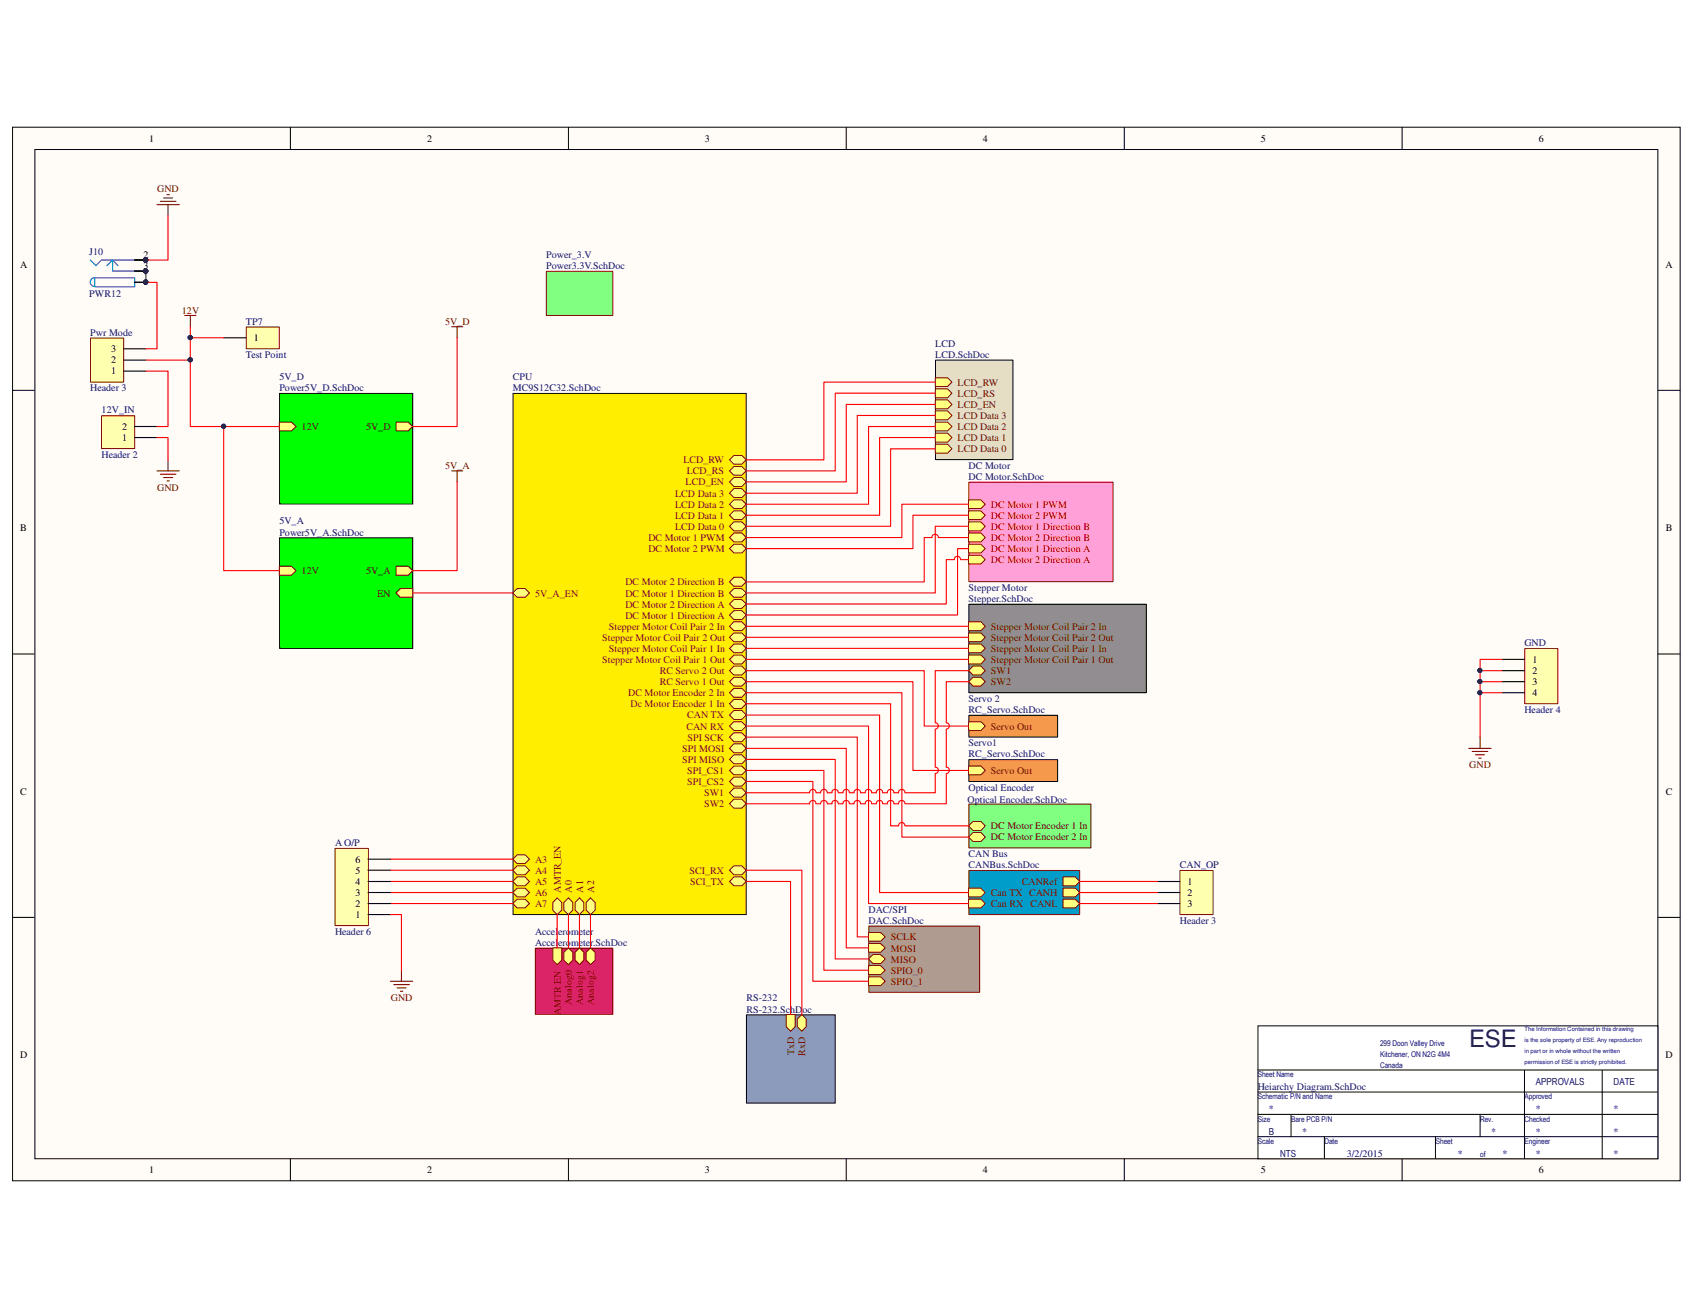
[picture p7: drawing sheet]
<svg xmlns="http://www.w3.org/2000/svg" width="279mm" height="216mm" viewBox="0 0 279 216" stroke-linecap="round" stroke-linejoin="round" font-family="sans-serif">
<path d="M2.1 21h275.2v173.9h-275.2z" fill="#fffcf8"/>
<path d="M2.1 21h275.2v173.9h-275.2z" fill="none" stroke="#000" stroke-width=".17"/>
<path d="M5.8 24.7h267.8v166.6h-267.8z" fill="#fffcf8"/>
<g fill="none" stroke="#000" stroke-width=".17">
<path d="M5.8 24.7h267.8v166.6h-267.8zM47.9 21v3.6M93.8 21v3.6M139.7 21v3.6M185.5 21v3.6M231.4 21v3.6M2.1 64.4h3.6M273.6 64.4h3.7M2.1 107.9h3.6M273.6 107.9h3.7M2.1 151.4h3.6M273.6 151.4h3.7"/>
<path d="M47.9 191.3v3.6M93.8 191.3v3.6M139.7 191.3v3.6M185.5 191.3v3.6M231.4 191.3v3.6"/>
</g>
<path d="M207.6 169.4h66v21.9h-66z" fill="#fff"/>
<path d="M207.6 176.6h66M207.6 169.3h66v22h-66zM251.6 176.6v14.7M264.4 176.6v14.7M207.6 180.3h66M207.6 183.9h66M207.6 187.6h66M213.1 183.9v3.7M218.6 187.6v3.7M236.9 187.6v3.7M244.3 183.9v3.7" fill="none" stroke="#000" stroke-width=".17"/>
<path d="M46.2 88.8h21.9v18.2h-21.9z" fill="#0f0"/>
<path d="M46.1 88.8h22v18.2h-22z" fill="none" stroke="#000" stroke-width=".17"/>
<path d="M65.4 93.5h2l.7 .7-.7 .8h-2z" fill-rule="evenodd" fill="#ffff80"/>
<path d="M65.4 93.5h2l.7 .7-.7 .8h-2z" fill="none" stroke="#800000" stroke-width=".17"/>
<path d="M46.1 93.5h2l.8 .7-.8 .8h-2z" fill-rule="evenodd" fill="#ffff80"/>
<path d="M46.1 93.5h2l.8 .7-.8 .8h-2z" fill="none" stroke="#800000" stroke-width=".17"/>
<path d="M65.4 97.9l.7-.7h2v1.4h-2z" fill-rule="evenodd" fill="#ffff80"/>
<path d="M65.4 97.9l.7-.7h2v1.4h-2z" fill="none" stroke="#800000" stroke-width=".17"/>
<path d="M46.2 65h21.9v18.2h-21.9z" fill="#0f0"/>
<path d="M46.1 64.9h22v18.3h-22z" fill="none" stroke="#000" stroke-width=".17"/>
<path d="M46.1 69.7h2l.8 .7-.8 .7h-2z" fill-rule="evenodd" fill="#ffff80"/>
<path d="M46.1 69.7h2l.8 .7-.8 .7h-2z" fill="none" stroke="#800000" stroke-width=".17"/>
<path d="M65.4 69.7h2l.7 .7-.7 .7h-2z" fill-rule="evenodd" fill="#ffff80"/>
<path d="M65.4 69.7h2l.7 .7-.7 .7h-2z" fill="none" stroke="#800000" stroke-width=".17"/>
<path d="M84.7 65h38.4v86h-38.4z" fill="#fe0"/>
<path d="M84.7 64.9h38.4v86.1h-38.4z" fill="none" stroke="#000" stroke-width=".17"/>
<path d="M121.1 144.7h1.3l.7 .8-.7 .7h-1.3l-.7-.7z" fill-rule="evenodd" fill="#ffff80"/>
<path d="M121.1 144.7h1.3l.7 .8-.7 .7h-1.3l-.7-.7z" fill="none" stroke="#800000" stroke-width=".17"/>
<path d="M121.1 142.9h1.3l.7 .7-.7 .8h-1.3l-.7-.8z" fill-rule="evenodd" fill="#ffff80"/>
<path d="M121.1 142.9h1.3l.7 .7-.7 .8h-1.3l-.7-.8z" fill="none" stroke="#800000" stroke-width=".17"/>
<path d="M120.4 75.9l.7-.7h1.3l.7 .7-.7 .7h-1.3z" fill-rule="evenodd" fill="#ffff80"/>
<path d="M120.4 75.9l.7-.7h1.3l.7 .7-.7 .7h-1.3z" fill="none" stroke="#800000" stroke-width=".17"/>
<path d="M120.4 77.7l.7-.7h1.3l.7 .7-.7 .7h-1.3z" fill-rule="evenodd" fill="#ffff80"/>
<path d="M120.4 77.7l.7-.7h1.3l.7 .7-.7 .7h-1.3z" fill="none" stroke="#800000" stroke-width=".17"/>
<path d="M120.4 79.5l.7-.7h1.3l.7 .7-.7 .8h-1.3z" fill-rule="evenodd" fill="#ffff80"/>
<path d="M120.4 79.5l.7-.7h1.3l.7 .7-.7 .8h-1.3z" fill="none" stroke="#800000" stroke-width=".17"/>
<path d="M121.1 80.6h1.3l.7 .8-.7 .7h-1.3l-.7-.7z" fill-rule="evenodd" fill="#ffff80"/>
<path d="M121.1 80.6h1.3l.7 .8-.7 .7h-1.3l-.7-.7z" fill="none" stroke="#800000" stroke-width=".17"/>
<path d="M120.4 83.2l.7-.7h1.3l.7 .7-.7 .7h-1.3z" fill-rule="evenodd" fill="#ffff80"/>
<path d="M120.4 83.2l.7-.7h1.3l.7 .7-.7 .7h-1.3z" fill="none" stroke="#800000" stroke-width=".17"/>
<path d="M120.4 85l.7-.7h1.3l.7 .7-.7 .8h-1.3z" fill-rule="evenodd" fill="#ffff80"/>
<path d="M120.4 85l.7-.7h1.3l.7 .7-.7 .8h-1.3z" fill="none" stroke="#800000" stroke-width=".17"/>
<path d="M120.4 86.9l.7-.8h1.3l.7 .8-.7 .7h-1.3z" fill-rule="evenodd" fill="#ffff80"/>
<path d="M120.4 86.9l.7-.8h1.3l.7 .8-.7 .7h-1.3z" fill="none" stroke="#800000" stroke-width=".17"/>
<path d="M121.1 95.3h1.3l.7 .8-.7 .7h-1.3l-.7-.7z" fill-rule="evenodd" fill="#ffff80"/>
<path d="M121.1 95.3h1.3l.7 .8-.7 .7h-1.3l-.7-.7z" fill="none" stroke="#800000" stroke-width=".17"/>
<path d="M120.4 99.7l.7-.7h1.3l.7 .7-.7 .7h-1.3z" fill-rule="evenodd" fill="#ffff80"/>
<path d="M120.4 99.7l.7-.7h1.3l.7 .7-.7 .7h-1.3z" fill="none" stroke="#800000" stroke-width=".17"/>
<path d="M120.4 97.9l.7-.7h1.3l.7 .7-.7 .7h-1.3z" fill-rule="evenodd" fill="#ffff80"/>
<path d="M120.4 97.9l.7-.7h1.3l.7 .7-.7 .7h-1.3z" fill="none" stroke="#800000" stroke-width=".17"/>
<path d="M121.1 102.6h1.3l.7 .8-.7 .7h-1.3l-.7-.7z" fill-rule="evenodd" fill="#ffff80"/>
<path d="M121.1 102.6h1.3l.7 .8-.7 .7h-1.3l-.7-.7z" fill="none" stroke="#800000" stroke-width=".17"/>
<path d="M120.4 105.2l.7-.7h1.3l.7 .7-.7 .7h-1.3z" fill-rule="evenodd" fill="#ffff80"/>
<path d="M120.4 105.2l.7-.7h1.3l.7 .7-.7 .7h-1.3z" fill="none" stroke="#800000" stroke-width=".17"/>
<path d="M120.4 107l.7-.7h1.3l.7 .7-.7 .7h-1.3z" fill-rule="evenodd" fill="#ffff80"/>
<path d="M120.4 107l.7-.7h1.3l.7 .7-.7 .7h-1.3z" fill="none" stroke="#800000" stroke-width=".17"/>
<path d="M120.4 108.8l.7-.7h1.3l.7 .7-.7 .8h-1.3z" fill-rule="evenodd" fill="#ffff80"/>
<path d="M120.4 108.8l.7-.7h1.3l.7 .7-.7 .8h-1.3z" fill="none" stroke="#800000" stroke-width=".17"/>
<path d="M121.1 109.9h1.3l.7 .8-.7 .7h-1.3l-.7-.7z" fill-rule="evenodd" fill="#ffff80"/>
<path d="M121.1 109.9h1.3l.7 .8-.7 .7h-1.3l-.7-.7z" fill="none" stroke="#800000" stroke-width=".17"/>
<path d="M120.4 112.5l.7-.7h1.3l.7 .7-.7 .7h-1.3z" fill-rule="evenodd" fill="#ffff80"/>
<path d="M120.4 112.5l.7-.7h1.3l.7 .7-.7 .7h-1.3z" fill="none" stroke="#800000" stroke-width=".17"/>
<path d="M120.4 114.3l.7-.7h1.3l.7 .7-.7 .8h-1.3z" fill-rule="evenodd" fill="#ffff80"/>
<path d="M120.4 114.3l.7-.7h1.3l.7 .7-.7 .8h-1.3z" fill="none" stroke="#800000" stroke-width=".17"/>
<path d="M120.4 116.2l.7-.8h1.3l.7 .8-.7 .7h-1.3z" fill-rule="evenodd" fill="#ffff80"/>
<path d="M120.4 116.2l.7-.8h1.3l.7 .8-.7 .7h-1.3z" fill="none" stroke="#800000" stroke-width=".17"/>
<path d="M84.6 97.9l.7-.7h1.4l.7 .7-.7 .7h-1.4z" fill-rule="evenodd" fill="#ffff80"/>
<path d="M84.6 97.9l.7-.7h1.4l.7 .7-.7 .7h-1.4z" fill="none" stroke="#800000" stroke-width=".17"/>
<path d="M91.9 148.2l.8 .8v1.2l-.8 .8-.7-.8v-1.2z" fill-rule="evenodd" fill="#ffff80"/>
<path d="M91.9 148.2l.8 .8v1.2l-.8 .8-.7-.8v-1.2z" fill="none" stroke="#800000" stroke-width=".17"/>
<path d="M120.4 121.7l.7-.8h1.3l.7 .8-.7 .7h-1.3z" fill-rule="evenodd" fill="#ffff80"/>
<path d="M120.4 121.7l.7-.8h1.3l.7 .8-.7 .7h-1.3z" fill="none" stroke="#800000" stroke-width=".17"/>
<path d="M121.1 122.8h1.3l.7 .7-.7 .7h-1.3l-.7-.7z" fill-rule="evenodd" fill="#ffff80"/>
<path d="M121.1 122.8h1.3l.7 .7-.7 .7h-1.3l-.7-.7z" fill="none" stroke="#800000" stroke-width=".17"/>
<path d="M121.1 124.6h1.3l.7 .7-.7 .8h-1.3l-.7-.8z" fill-rule="evenodd" fill="#ffff80"/>
<path d="M121.1 124.6h1.3l.7 .7-.7 .8h-1.3l-.7-.8z" fill="none" stroke="#800000" stroke-width=".17"/>
<path d="M121.1 117.3h1.3l.7 .7-.7 .7h-1.3l-.7-.7z" fill-rule="evenodd" fill="#ffff80"/>
<path d="M121.1 117.3h1.3l.7 .7-.7 .7h-1.3l-.7-.7z" fill="none" stroke="#800000" stroke-width=".17"/>
<path d="M120.4 119.8l.7-.7h1.3l.7 .7-.7 .8h-1.3z" fill-rule="evenodd" fill="#ffff80"/>
<path d="M120.4 119.8l.7-.7h1.3l.7 .7-.7 .8h-1.3z" fill="none" stroke="#800000" stroke-width=".17"/>
<path d="M120.4 129l.7-.7h1.3l.7 .7-.7 .8h-1.3z" fill-rule="evenodd" fill="#ffff80"/>
<path d="M120.4 129l.7-.7h1.3l.7 .7-.7 .8h-1.3z" fill="none" stroke="#800000" stroke-width=".17"/>
<path d="M120.4 127.2l.7-.8h1.3l.7 .8-.7 .7h-1.3z" fill-rule="evenodd" fill="#ffff80"/>
<path d="M120.4 127.2l.7-.8h1.3l.7 .8-.7 .7h-1.3z" fill="none" stroke="#800000" stroke-width=".17"/>
<path d="M120.4 90.6l.7-.8h1.3l.7 .8-.7 .7h-1.3z" fill-rule="evenodd" fill="#ffff80"/>
<path d="M120.4 90.6l.7-.8h1.3l.7 .8-.7 .7h-1.3z" fill="none" stroke="#800000" stroke-width=".17"/>
<path d="M121.1 88h1.3l.7 .7-.7 .8h-1.3l-.7-.8z" fill-rule="evenodd" fill="#ffff80"/>
<path d="M121.1 88h1.3l.7 .7-.7 .8h-1.3l-.7-.8z" fill="none" stroke="#800000" stroke-width=".17"/>
<path d="M120.4 101.5l.7-.7h1.3l.7 .7-.7 .8h-1.3z" fill-rule="evenodd" fill="#ffff80"/>
<path d="M120.4 101.5l.7-.7h1.3l.7 .7-.7 .8h-1.3z" fill="none" stroke="#800000" stroke-width=".17"/>
<path d="M93 149l.8-.8 .7 .8v1.2l-.7 .8-.8-.8z" fill-rule="evenodd" fill="#ffff80"/>
<path d="M93 149l.8-.8 .7 .8v1.2l-.7 .8-.8-.8z" fill="none" stroke="#800000" stroke-width=".17"/>
<path d="M95.6 148.2l.8 .8v1.2l-.8 .8-.7-.8v-1.2z" fill-rule="evenodd" fill="#ffff80"/>
<path d="M95.6 148.2l.8 .8v1.2l-.8 .8-.7-.8v-1.2z" fill="none" stroke="#800000" stroke-width=".17"/>
<path d="M97.5 148.2l.7 .8v1.2l-.7 .8-.8-.8v-1.2z" fill-rule="evenodd" fill="#ffff80"/>
<path d="M97.5 148.2l.7 .8v1.2l-.7 .8-.8-.8v-1.2z" fill="none" stroke="#800000" stroke-width=".17"/>
<path d="M84.6 141.8l.7-.7h1.4l.7 .7-.7 .7h-1.4z" fill-rule="evenodd" fill="#ffff80"/>
<path d="M84.6 141.8l.7-.7h1.4l.7 .7-.7 .7h-1.4z" fill="none" stroke="#800000" stroke-width=".17"/>
<path d="M84.6 143.6l.7-.7h1.4l.7 .7-.7 .8h-1.4z" fill-rule="evenodd" fill="#ffff80"/>
<path d="M84.6 143.6l.7-.7h1.4l.7 .7-.7 .8h-1.4z" fill="none" stroke="#800000" stroke-width=".17"/>
<path d="M85.3 144.7h1.4l.7 .8-.7 .7h-1.4l-.7-.7z" fill-rule="evenodd" fill="#ffff80"/>
<path d="M85.3 144.7h1.4l.7 .8-.7 .7h-1.4l-.7-.7z" fill="none" stroke="#800000" stroke-width=".17"/>
<path d="M85.3 146.6h1.4l.7 .7-.7 .7h-1.4l-.7-.7z" fill-rule="evenodd" fill="#ffff80"/>
<path d="M85.3 146.6h1.4l.7 .7-.7 .7h-1.4l-.7-.7z" fill="none" stroke="#800000" stroke-width=".17"/>
<path d="M84.6 149.1l.7-.7h1.4l.7 .7-.7 .8h-1.4z" fill-rule="evenodd" fill="#ffff80"/>
<path d="M84.6 149.1l.7-.7h1.4l.7 .7-.7 .8h-1.4z" fill="none" stroke="#800000" stroke-width=".17"/>
<path d="M121.1 130.1h1.3l.7 .8-.7 .7h-1.3l-.7-.7z" fill-rule="evenodd" fill="#ffff80"/>
<path d="M121.1 130.1h1.3l.7 .8-.7 .7h-1.3l-.7-.7z" fill="none" stroke="#800000" stroke-width=".17"/>
<path d="M121.1 131.9h1.3l.7 .8-.7 .7h-1.3l-.7-.7z" fill-rule="evenodd" fill="#ffff80"/>
<path d="M121.1 131.9h1.3l.7 .8-.7 .7h-1.3l-.7-.7z" fill="none" stroke="#800000" stroke-width=".17"/>
<path d="M123.2 167.6h14.6v14.5h-14.6z" fill="#8c9bbc"/>
<path d="M123.2 167.5h14.6v14.6h-14.6z" fill="none" stroke="#000" stroke-width=".17"/>
<path d="M131.6 168.2l.7-.7 .8 .7v1.3l-.8 .7-.7-.7z" fill-rule="evenodd" fill="#ffff80"/>
<path d="M131.6 168.2l.7-.7 .8 .7v1.3l-.8 .7-.7-.7z" fill="none" stroke="#800000" stroke-width=".17"/>
<path d="M129.8 167.5h1.4v2l-.7 .7-.7-.7z" fill-rule="evenodd" fill="#ffff80"/>
<path d="M129.8 167.5h1.4v2l-.7 .7-.7-.7z" fill="none" stroke="#800000" stroke-width=".17"/>
<path d="M74.5 53.9h1.9M75.4 53.9v1.9" fill="none" stroke="#800000" stroke-width=".18"/>
<path d="M16.8 68.7h5.4v5.3h-5.4z" fill="#ffffb0"/>
<path d="M16.8 68.6h5.4v5.4h-5.4z" fill="none" stroke="#800000" stroke-width=".17"/>
<path d="M22.2 72.2h3.7M22.2 70.4h3.7" fill="none" stroke="#000" stroke-width=".18"/>
<path d="M30.5 52.1h1.8M31.4 52.1v1.8M25.9 77.7h3.7M26.5 78.3h2.5M27 78.8h1.5M27.6 79.4h.3M27.7 75.9v1.8M74.5 77.7h1.9M75.4 77.7v1.8" fill="none" stroke="#800000" stroke-width=".18"/>
<path d="M159.9 99.8h29.3v14.5h-29.3z" fill="#918d90"/>
<path d="M159.9 99.7h29.3v14.6h-29.3z" fill="none" stroke="#000" stroke-width=".17"/>
<path d="M159.9 106.3h2l.7 .7-.7 .7h-2z" fill-rule="evenodd" fill="#ffff80"/>
<path d="M159.9 106.3h2l.7 .7-.7 .7h-2z" fill="none" stroke="#800000" stroke-width=".17"/>
<path d="M159.9 102.6h2l.7 .8-.7 .7h-2z" fill-rule="evenodd" fill="#ffff80"/>
<path d="M159.9 102.6h2l.7 .8-.7 .7h-2z" fill="none" stroke="#800000" stroke-width=".17"/>
<path d="M159.9 108.1h2l.7 .7-.7 .8h-2z" fill-rule="evenodd" fill="#ffff80"/>
<path d="M159.9 108.1h2l.7 .7-.7 .8h-2z" fill="none" stroke="#800000" stroke-width=".17"/>
<path d="M159.9 104.5h2l.7 .7-.7 .7h-2z" fill-rule="evenodd" fill="#ffff80"/>
<path d="M159.9 104.5h2l.7 .7-.7 .7h-2z" fill="none" stroke="#800000" stroke-width=".17"/>
<path d="M160.6 109.9h1.3l.7 .8-.7 .7h-1.3l-.7-.7z" fill-rule="evenodd" fill="#ffff80"/>
<path d="M160.6 109.9h1.3l.7 .8-.7 .7h-1.3l-.7-.7z" fill="none" stroke="#800000" stroke-width=".17"/>
<path d="M159.9 112.5l.7-.7h1.3l.7 .7-.7 .7h-1.3z" fill-rule="evenodd" fill="#ffff80"/>
<path d="M159.9 112.5l.7-.7h1.3l.7 .7-.7 .7h-1.3z" fill="none" stroke="#800000" stroke-width=".17"/>
<path d="M159.9 79.6h23.8v16.4h-23.8z" fill="#ffa1d8"/>
<path d="M159.9 79.6h23.8v16.4h-23.8z" fill="none" stroke="#800000" stroke-width=".17"/>
<path d="M159.9 82.5h2l.7 .7-.7 .7h-2z" fill-rule="evenodd" fill="#ffff80"/>
<path d="M159.9 82.5h2l.7 .7-.7 .7h-2z" fill="none" stroke="#800000" stroke-width=".17"/>
<path d="M159.9 84.3h2l.7 .7-.7 .8h-2z" fill-rule="evenodd" fill="#ffff80"/>
<path d="M159.9 84.3h2l.7 .7-.7 .8h-2z" fill="none" stroke="#800000" stroke-width=".17"/>
<path d="M159.9 86.1h2l.7 .8-.7 .7h-2z" fill-rule="evenodd" fill="#ffff80"/>
<path d="M159.9 86.1h2l.7 .8-.7 .7h-2z" fill="none" stroke="#800000" stroke-width=".17"/>
<path d="M159.9 88h2l.7 .7-.7 .8h-2z" fill-rule="evenodd" fill="#ffff80"/>
<path d="M159.9 88h2l.7 .7-.7 .8h-2z" fill="none" stroke="#800000" stroke-width=".17"/>
<path d="M159.9 89.8h2l.7 .8-.7 .7h-2z" fill-rule="evenodd" fill="#ffff80"/>
<path d="M159.9 89.8h2l.7 .8-.7 .7h-2z" fill="none" stroke="#800000" stroke-width=".17"/>
<path d="M159.9 91.7h2l.7 .7-.7 .7h-2z" fill-rule="evenodd" fill="#ffff80"/>
<path d="M159.9 91.7h2l.7 .7-.7 .7h-2z" fill="none" stroke="#800000" stroke-width=".17"/>
<path d="M159.9 118.1h14.6v3.6h-14.6z" fill="#f59a4c"/>
<path d="M159.9 118.1h14.6v3.6h-14.6z" fill="none" stroke="#000" stroke-width=".17"/>
<path d="M159.9 119.1h2l.7 .7-.7 .8h-2z" fill-rule="evenodd" fill="#ffff80"/>
<path d="M159.9 119.1h2l.7 .7-.7 .8h-2z" fill="none" stroke="#800000" stroke-width=".17"/>
<path d="M159.9 125.4h14.6v3.6h-14.6z" fill="#f59a4c"/>
<path d="M159.9 125.4h14.6v3.6h-14.6z" fill="none" stroke="#000" stroke-width=".17"/>
<path d="M159.9 126.4h2l.7 .8-.7 .7h-2z" fill-rule="evenodd" fill="#ffff80"/>
<path d="M159.9 126.4h2l.7 .8-.7 .7h-2z" fill="none" stroke="#800000" stroke-width=".17"/>
<path d="M154.4 59.5h12.8v16.4h-12.8z" fill="#e5dec5"/>
<path d="M154.4 59.4h12.8v16.5h-12.8z" fill="none" stroke="#000" stroke-width=".17"/>
<path d="M154.3 69.7h2.1l.7 .7-.7 .7h-2.1z" fill-rule="evenodd" fill="#ffff80"/>
<path d="M154.3 69.7h2.1l.7 .7-.7 .7h-2.1z" fill="none" stroke="#800000" stroke-width=".17"/>
<path d="M154.3 71.5h2.1l.7 .7-.7 .8h-2.1z" fill-rule="evenodd" fill="#ffff80"/>
<path d="M154.3 71.5h2.1l.7 .7-.7 .8h-2.1z" fill="none" stroke="#800000" stroke-width=".17"/>
<path d="M154.3 73.3h2.1l.7 .8-.7 .7h-2.1z" fill-rule="evenodd" fill="#ffff80"/>
<path d="M154.3 73.3h2.1l.7 .8-.7 .7h-2.1z" fill="none" stroke="#800000" stroke-width=".17"/>
<path d="M154.3 67.8h2.1l.7 .8-.7 .7h-2.1z" fill-rule="evenodd" fill="#ffff80"/>
<path d="M154.3 67.8h2.1l.7 .8-.7 .7h-2.1z" fill="none" stroke="#800000" stroke-width=".17"/>
<path d="M154.3 64.2h2.1l.7 .7-.7 .8h-2.1z" fill-rule="evenodd" fill="#ffff80"/>
<path d="M154.3 64.2h2.1l.7 .7-.7 .8h-2.1z" fill="none" stroke="#800000" stroke-width=".17"/>
<path d="M154.3 62.4h2.1l.7 .7-.7 .7h-2.1z" fill-rule="evenodd" fill="#ffff80"/>
<path d="M154.3 62.4h2.1l.7 .7-.7 .7h-2.1z" fill="none" stroke="#800000" stroke-width=".17"/>
<path d="M154.3 66h2.1l.7 .8-.7 .7h-2.1z" fill-rule="evenodd" fill="#ffff80"/>
<path d="M154.3 66h2.1l.7 .8-.7 .7h-2.1z" fill="none" stroke="#800000" stroke-width=".17"/>
<path d="M159.9 132.8h20.1v7.2h-20.1z" fill="#80ff80"/>
<path d="M159.9 132.7h20.1v7.3h-20.1z" fill="none" stroke="#800000" stroke-width=".17"/>
<path d="M159.9 136.3l.7-.7h1.3l.7 .7-.7 .8h-1.3z" fill-rule="evenodd" fill="#ffff80"/>
<path d="M159.9 136.3l.7-.7h1.3l.7 .7-.7 .8h-1.3z" fill="none" stroke="#800000" stroke-width=".17"/>
<path d="M160.6 137.4h1.3l.7 .8-.7 .7h-1.3l-.7-.7z" fill-rule="evenodd" fill="#ffff80"/>
<path d="M160.6 137.4h1.3l.7 .8-.7 .7h-1.3l-.7-.7z" fill="none" stroke="#800000" stroke-width=".17"/>
<path d="M159.9 143.7h18.3v7.3h-18.3z" fill="#009cca"/>
<path d="M159.9 143.7h18.3v7.3h-18.3z" fill="none" stroke="#800000" stroke-width=".17"/>
<path d="M175.4 146.6h2.1l.7 .7-.7 .7h-2.1z" fill-rule="evenodd" fill="#ffff80"/>
<path d="M175.4 146.6h2.1l.7 .7-.7 .7h-2.1z" fill="none" stroke="#800000" stroke-width=".17"/>
<path d="M175.4 148.4h2.1l.7 .7-.7 .8h-2.1z" fill-rule="evenodd" fill="#ffff80"/>
<path d="M175.4 148.4h2.1l.7 .7-.7 .8h-2.1z" fill="none" stroke="#800000" stroke-width=".17"/>
<path d="M159.9 146.6h2l.7 .7-.7 .7h-2z" fill-rule="evenodd" fill="#ffff80"/>
<path d="M159.9 146.6h2l.7 .7-.7 .7h-2z" fill="none" stroke="#800000" stroke-width=".17"/>
<path d="M159.9 148.4h2l.7 .7-.7 .8h-2z" fill-rule="evenodd" fill="#ffff80"/>
<path d="M159.9 148.4h2l.7 .7-.7 .8h-2z" fill="none" stroke="#800000" stroke-width=".17"/>
<path d="M175.4 144.7h2.1l.7 .8-.7 .7h-2.1z" fill-rule="evenodd" fill="#ffff80"/>
<path d="M175.4 144.7h2.1l.7 .8-.7 .7h-2.1z" fill="none" stroke="#800000" stroke-width=".17"/>
<path d="M88.4 156.5h12.7v10.9h-12.7z" fill="#da2467"/>
<path d="M88.3 156.5h12.8v10.9h-12.8z" fill="none" stroke="#800000" stroke-width=".17"/>
<path d="M91.2 156.5h1.5v2l-.8 .7-.7-.7z" fill-rule="evenodd" fill="#ffff80"/>
<path d="M91.2 156.5h1.5v2l-.8 .7-.7-.7z" fill="none" stroke="#800000" stroke-width=".17"/>
<path d="M93 157.2l.8-.7 .7 .7v1.3l-.7 .7-.8-.7z" fill-rule="evenodd" fill="#ffff80"/>
<path d="M93 157.2l.8-.7 .7 .7v1.3l-.7 .7-.8-.7z" fill="none" stroke="#800000" stroke-width=".17"/>
<path d="M94.9 157.2l.7-.7 .8 .7v1.3l-.8 .7-.7-.7z" fill-rule="evenodd" fill="#ffff80"/>
<path d="M94.9 157.2l.7-.7 .8 .7v1.3l-.8 .7-.7-.7z" fill="none" stroke="#800000" stroke-width=".17"/>
<path d="M97.5 156.5l.7 .7v1.3l-.7 .7-.8-.7v-1.3z" fill-rule="evenodd" fill="#ffff80"/>
<path d="M97.5 156.5l.7 .7v1.3l-.7 .7-.8-.7v-1.3z" fill="none" stroke="#800000" stroke-width=".17"/>
<path d="M143.4 152.9h18.3v10.9h-18.3z" fill="#af9b8f"/>
<path d="M143.4 152.9h18.3v10.9h-18.3z" fill="none" stroke="#800000" stroke-width=".17"/>
<path d="M143.3 159.4h2l.8 .7-.8 .8h-2z" fill-rule="evenodd" fill="#ffff80"/>
<path d="M143.3 159.4h2l.8 .7-.8 .8h-2z" fill="none" stroke="#800000" stroke-width=".17"/>
<path d="M143.3 153.9h2l.8 .7-.8 .8h-2z" fill-rule="evenodd" fill="#ffff80"/>
<path d="M143.3 153.9h2l.8 .7-.8 .8h-2z" fill="none" stroke="#800000" stroke-width=".17"/>
<path d="M143.3 155.7h2l.8 .8-.8 .7h-2z" fill-rule="evenodd" fill="#ffff80"/>
<path d="M143.3 155.7h2l.8 .8-.8 .7h-2z" fill="none" stroke="#800000" stroke-width=".17"/>
<path d="M143.3 158.3l.8-.7h1.2l.8 .7-.8 .7h-1.2z" fill-rule="evenodd" fill="#ffff80"/>
<path d="M143.3 158.3l.8-.7h1.2l.8 .7-.8 .7h-1.2z" fill="none" stroke="#800000" stroke-width=".17"/>
<path d="M143.3 161.2h2l.8 .8-.8 .7h-2z" fill-rule="evenodd" fill="#ffff80"/>
<path d="M143.3 161.2h2l.8 .8-.8 .7h-2z" fill="none" stroke="#800000" stroke-width=".17"/>
<path d="M40.7 54h5.4v3.6h-5.4z" fill="#ffffb0"/>
<path d="M40.6 54h5.5v3.6h-5.5z" fill="none" stroke="#800000" stroke-width=".17"/>
<path d="M36.9 55.8h3.7" fill="none" stroke="#000" stroke-width=".18"/>
<path d="M90.2 44.8h10.9v7.3h-10.9z" fill="#80ff80"/>
<path d="M90.2 44.8h10.9v7.3h-10.9z" fill="none" stroke="#800000" stroke-width=".17"/>
<path d="M15 55.8h5.4v7.3h-5.4z" fill="#ffffb0"/>
<path d="M14.9 55.8h5.5v7.3h-5.5z" fill="none" stroke="#800000" stroke-width=".17"/>
<path d="M20.4 59.4h3.7M20.4 57.6h3.7M22.2 46.6h1.9M20.4 61.3h3.7" fill="none" stroke="#000" stroke-width=".18"/>
<path d="M25.9 33.8h3.7M26.5 33.2h2.5M27 32.7h1.5M27.6 32.1h.3M27.7 33.8v1.8" fill="none" stroke="#800000" stroke-width=".18"/>
<circle cx="24.1" cy="46.6" r=".33" fill="#000080"/>
<circle cx="24.1" cy="46.6" r=".33" fill="none" stroke="#000080" stroke-width=".17"/>
<path d="M22.2 42.9h1.9" fill="none" stroke="#000" stroke-width=".18"/>
<circle cx="24" cy="42.9" r=".34" fill="#000080"/>
<circle cx="24" cy="42.9" r=".34" fill="none" stroke="#000080" stroke-width=".17"/>
<path d="M22.2 44.7h1.9" fill="none" stroke="#000" stroke-width=".18"/>
<circle cx="24" cy="44.7" r=".34" fill="#000080"/>
<circle cx="24" cy="44.7" r=".34" fill="none" stroke="#000080" stroke-width=".17"/>
<path d="M14.9 42.9l.9 1 .9-1h5.5M15.6 45.8h6.6v1.5h-6.6zM15.6 45.8a.72 .72 0 0 0-.7 .8 .72 .72 0 0 0 .7 .7M17.7 43.9l.9-1v1.8h3.6M18.6 42.9l.9 1" fill="none" stroke="#00f" stroke-width=".18"/>
<path d="M22.2 46.6h1.9" fill="none" stroke="#000" stroke-width=".18"/>
<circle cx="24.1" cy="46.6" r=".33" fill="#000080"/>
<circle cx="24.1" cy="46.6" r=".33" fill="none" stroke="#000080" stroke-width=".17"/>
<path d="M22.2 42.9h1.9" fill="none" stroke="#000" stroke-width=".18"/>
<circle cx="24" cy="42.9" r=".34" fill="#000080"/>
<circle cx="24" cy="42.9" r=".34" fill="none" stroke="#000080" stroke-width=".17"/>
<path d="M22.2 44.7h1.9" fill="none" stroke="#000" stroke-width=".18"/>
<circle cx="24" cy="44.7" r=".34" fill="#000080"/>
<circle cx="24" cy="44.7" r=".34" fill="none" stroke="#000080" stroke-width=".17"/>
<path d="M22.2 46.6h1.9" fill="none" stroke="#000" stroke-width=".18"/>
<circle cx="24.1" cy="46.6" r=".33" fill="#000080"/>
<circle cx="24.1" cy="46.6" r=".33" fill="none" stroke="#000080" stroke-width=".17"/>
<path d="M22.2 42.9h1.9" fill="none" stroke="#000" stroke-width=".18"/>
<circle cx="24" cy="42.9" r=".34" fill="#000080"/>
<circle cx="24" cy="42.9" r=".34" fill="none" stroke="#000080" stroke-width=".17"/>
<path d="M22.2 44.7h1.9" fill="none" stroke="#000" stroke-width=".18"/>
<circle cx="24" cy="44.7" r=".34" fill="#000080"/>
<circle cx="24" cy="44.7" r=".34" fill="none" stroke="#000080" stroke-width=".17"/>
<circle cx="24.1" cy="46.6" r=".33" fill="#000080"/>
<circle cx="24.1" cy="46.6" r=".33" fill="none" stroke="#000080" stroke-width=".17"/>
<circle cx="24" cy="42.9" r=".34" fill="#000080"/>
<circle cx="24" cy="42.9" r=".34" fill="none" stroke="#000080" stroke-width=".17"/>
<circle cx="24" cy="44.7" r=".34" fill="#000080"/>
<circle cx="24" cy="44.7" r=".34" fill="none" stroke="#000080" stroke-width=".17"/>
<circle cx="24.1" cy="46.6" r=".33" fill="#000080"/>
<circle cx="24.1" cy="46.6" r=".33" fill="none" stroke="#000080" stroke-width=".17"/>
<circle cx="24" cy="42.9" r=".34" fill="#000080"/>
<circle cx="24" cy="42.9" r=".34" fill="none" stroke="#000080" stroke-width=".17"/>
<circle cx="24" cy="44.7" r=".34" fill="#000080"/>
<circle cx="24" cy="44.7" r=".34" fill="none" stroke="#000080" stroke-width=".17"/>
<circle cx="24.1" cy="46.6" r=".33" fill="#000080"/>
<circle cx="24.1" cy="46.6" r=".33" fill="none" stroke="#000080" stroke-width=".17"/>
<circle cx="24" cy="42.9" r=".34" fill="#000080"/>
<circle cx="24" cy="42.9" r=".34" fill="none" stroke="#000080" stroke-width=".17"/>
<circle cx="24" cy="44.7" r=".34" fill="#000080"/>
<circle cx="24" cy="44.7" r=".34" fill="none" stroke="#000080" stroke-width=".17"/>
<path d="M75.4 55.8v14.6h-7.3M36.9 70.4v23.8h9.2" fill="none" stroke="#f00" stroke-width=".18"/>
<circle cx="36.9" cy="70.4" r=".35" fill="#000080"/>
<circle cx="36.9" cy="70.4" r=".35" fill="none" stroke="#000080" stroke-width=".17"/>
<g fill="none" stroke="#f00" stroke-width=".18">
<path d="M31.4 55.8h5.5M25.9 72.2h1.8v3.7M75.4 79.5v14.7h-7.3M154.3 74.1h-7.3v12.8h-23.9M154.3 72.2h-9.1v12.8h-22.1M154.3 70.4h-11v12.8h-20.2M154.3 68.6h-12.8v12.8h-18.4M154.3 66.8h-14.6v12.7h-16.6M154.3 64.9h-16.5v12.8h-14.7M154.3 63.1h-18.3v12.8h-12.9M68.1 97.9h16.5M154.9 88.7a.53 .53 0 0 0-.6-.5 .53 .53 0 0 0-.5 .5h-1.3v7.4h-29.4"/>
<path d="M154.9 88.7h5M158.5 92.4a.53 .53 0 0 0-.5-.6 .53 .53 0 0 0-.5 .6h-1.3v7.3h-33.1M158.6 92.4h1.3M159.9 86.9h-5.6v11h-31.2M159.9 90.6h-1.9v10.9h-34.9M159.9 85h-9.2v5.6h-27.6M159.9 83.2h-11.1v5.5h-25.7M123.1 110.7h29.4v9.1h7.4M123.1 112.5h27.6v14.7h9.2M123.1 114.3h25.7v23.9h11.1M123.1 116.2h23.9v20.1h1.3a.53 .53 0 0 1 .5-.5 .53 .53 0 0 1 .6 .5M123.1 118h22.1v29.3h14.7"/>
<path d="M123.1 119.8h20.2v29.3h16.6M123.1 103.4h36.8M123.1 105.2h36.8M123.1 107h36.8M123.1 108.8h36.8M123.1 121.7h18.4v32.9h1.8M123.1 123.5h16.6v33h3.6M123.1 125.3h14.7v33h5.5M123.1 127.2h12.9v32.9h7.3M123.1 129h11.1v33h9.1M149.4 136.3h10.5M91.9 151v5.5"/>
<path d="M93.8 151v5.5M95.6 151v5.5M97.5 151v5.5M123.1 143.6h9.2v23.9M123.1 145.5h7.4v22"/>
</g>
<circle cx="31.4" cy="55.7" r=".35" fill="#000080"/>
<circle cx="31.4" cy="55.7" r=".35" fill="none" stroke="#000080" stroke-width=".17"/>
<path d="M24.1 46.6h1.8v11h-1.8M24.1 61.3h3.6v9.1h-1.8" fill="none" stroke="#f00" stroke-width=".18"/>
<circle cx="24.1" cy="46.6" r=".33" fill="#000080"/>
<circle cx="24.1" cy="46.6" r=".33" fill="none" stroke="#000080" stroke-width=".17"/>
<path d="M27.7 35.6v7.3h-3.6" fill="none" stroke="#f00" stroke-width=".18"/>
<circle cx="24" cy="42.9" r=".34" fill="#000080"/>
<circle cx="24" cy="42.9" r=".34" fill="none" stroke="#000080" stroke-width=".17"/>
<path d="M24.1 59.4h7.3" fill="none" stroke="#f00" stroke-width=".18"/>
<circle cx="31.4" cy="59.4" r=".35" fill="#000080"/>
<circle cx="31.4" cy="59.4" r=".35" fill="none" stroke="#000080" stroke-width=".17"/>
<path d="M31.4 53.9v16.5h14.7M64.4 141.8h20.2M64.4 143.6h20.2M64.4 145.5h20.2M64.4 147.3h20.2M64.4 149.1h20.2" fill="none" stroke="#f00" stroke-width=".18"/>
<circle cx="36.9" cy="70.4" r=".35" fill="#000080"/>
<circle cx="36.9" cy="70.4" r=".35" fill="none" stroke="#000080" stroke-width=".17"/>
<circle cx="31.4" cy="59.4" r=".35" fill="#000080"/>
<circle cx="31.4" cy="59.4" r=".35" fill="none" stroke="#000080" stroke-width=".17"/>
<circle cx="31.4" cy="55.7" r=".35" fill="#000080"/>
<circle cx="31.4" cy="55.7" r=".35" fill="none" stroke="#000080" stroke-width=".17"/>
<g fill="none" stroke="#f00" stroke-width=".18">
<path d="M159.9 110.7h-5.6v8.6a.53 .53 0 0 1 .6 .5 .53 .53 0 0 1-.6 .6M159.9 112.5h-3.7v6.8a.53 .53 0 0 1 .5 .5 .53 .53 0 0 1-.5 .6M123.1 130.9h10.5a.53 .53 0 0 1 .5-.6 .53 .53 0 0 1 .6 .6M123.1 132.7h10.5a.53 .53 0 0 1 .5-.6 .53 .53 0 0 1 .6 .6M134.7 130.9h.7a.55 .55 0 0 1 .6-.6 .55 .55 0 0 1 .5 .6h.8a.53 .53 0 0 1 .5-.6 .53 .53 0 0 1 .5 .6M134.7 132.7h.7a.55 .55 0 0 1 .6-.6 .55 .55 0 0 1 .5 .6h.8a.53 .53 0 0 1 .5-.6 .53 .53 0 0 1 .5 .6M138.4 130.9h.7a.53 .53 0 0 1 .5-.6 .53 .53 0 0 1 .6 .6M138.4 132.7h.7a.53 .53 0 0 1 .5-.6 .53 .53 0 0 1 .6 .6M140.2 130.9h.7a.55 .55 0 0 1 .6-.6 .55 .55 0 0 1 .5 .6h.8a.53 .53 0 0 1 .5-.6 .53 .53 0 0 1 .5 .6M140.2 132.7h.7a.55 .55 0 0 1 .6-.6 .55 .55 0 0 1 .5 .6h.8a.53 .53 0 0 1 .5-.6 .53 .53 0 0 1 .5 .6M143.9 130.9h.7a.53 .53 0 0 1 .5-.6 .53 .53 0 0 1 .6 .6M143.9 132.7h.7a.53 .53 0 0 1 .5-.6 .53 .53 0 0 1 .6 .6"/>
<path d="M145.7 130.9h.7a.55 .55 0 0 1 .6-.6 .55 .55 0 0 1 .5 .6h.8a.53 .53 0 0 1 .5-.6 .53 .53 0 0 1 .6 .6M145.7 132.7h.7a.55 .55 0 0 1 .6-.6 .55 .55 0 0 1 .5 .6h.8a.53 .53 0 0 1 .5-.6 .53 .53 0 0 1 .6 .6M154.3 127.7v3.2h-4.9M154.3 120.4v6.2a.53 .53 0 0 1 .6 .5 .53 .53 0 0 1-.6 .6M156.2 127.7v5h-6.8M156.2 120.4v6.2a.53 .53 0 0 1 .5 .5 .53 .53 0 0 1-.5 .6"/>
</g>
<path d="M55.3 140.1h5.5v12.7h-5.5z" fill="#ffffb0"/>
<path d="M55.3 140h5.5v12.8h-5.5z" fill="none" stroke="#800000" stroke-width=".17"/>
<path d="M60.7 151h3.7M60.7 149.1h3.7M60.7 147.3h3.7M60.7 145.5h3.7M60.7 143.6h3.7M60.7 141.8h3.7" fill="none" stroke="#000" stroke-width=".18"/>
<path d="M64.4 162h3.7M65 162.5h2.6M65.5 163.1h1.5M66.1 163.6h.4M66.3 160.1v1.9" fill="none" stroke="#800000" stroke-width=".18"/>
<path d="M64.4 151h1.9v9.1" fill="none" stroke="#f00" stroke-width=".18"/>
<path d="M194.8 143.7h5.4v7.3h-5.4z" fill="#ffffb0"/>
<path d="M194.7 143.7h5.5v7.3h-5.5z" fill="none" stroke="#800000" stroke-width=".17"/>
<path d="M191.1 145.5h3.6M191.1 147.3h3.6M191.1 149.1h3.6" fill="none" stroke="#000" stroke-width=".18"/>
<path d="M178.2 149.1h12.9M178.2 147.3h12.9M178.2 145.5h12.9" fill="none" stroke="#f00" stroke-width=".18"/>
<path d="M251.7 107.1h5.4v9.1h-5.4z" fill="#ffffb0"/>
<path d="M251.6 107.1h5.5v9.1h-5.5z" fill="none" stroke="#800000" stroke-width=".17"/>
<path d="M247.9 108.8h3.7M247.9 110.7h3.7M247.9 112.5h3.7M247.9 114.3h3.7" fill="none" stroke="#000" stroke-width=".18"/>
<path d="M242.4 123.5h3.7M243 124h2.5M243.5 124.6h1.5M244.1 125.1h.3M244.3 121.7v1.8" fill="none" stroke="#800000" stroke-width=".18"/>
<path d="M244.3 110.7h3.6" fill="none" stroke="#f00" stroke-width=".18"/>
<circle cx="244.2" cy="110.7" r=".33" fill="#000080"/>
<circle cx="244.2" cy="110.7" r=".33" fill="none" stroke="#000080" stroke-width=".17"/>
<path d="M244.3 112.5h3.6" fill="none" stroke="#f00" stroke-width=".18"/>
<circle cx="244.2" cy="112.5" r=".34" fill="#000080"/>
<circle cx="244.2" cy="112.5" r=".34" fill="none" stroke="#000080" stroke-width=".17"/>
<path d="M247.9 108.8h-3.6v12.9" fill="none" stroke="#f00" stroke-width=".18"/>
<circle cx="244.2" cy="110.7" r=".33" fill="#000080"/>
<circle cx="244.2" cy="110.7" r=".33" fill="none" stroke="#000080" stroke-width=".17"/>
<circle cx="244.2" cy="112.5" r=".34" fill="#000080"/>
<circle cx="244.2" cy="112.5" r=".34" fill="none" stroke="#000080" stroke-width=".17"/>
<circle cx="244.2" cy="114.3" r=".34" fill="#000080"/>
<circle cx="244.2" cy="114.3" r=".34" fill="none" stroke="#000080" stroke-width=".17"/>
<path d="M244.3 114.3h3.6" fill="none" stroke="#f00" stroke-width=".18"/>
<circle cx="244.2" cy="114.3" r=".34" fill="#000080"/>
<circle cx="244.2" cy="114.3" r=".34" fill="none" stroke="#000080" stroke-width=".17"/>
<text font-size="3.9" fill="#000080" x="242.4" y="172.8">ESE</text>
<g font-size="1.7">
<text x="24.6" y="23.4">1</text>
<text x="70.5" y="23.4">2</text>
<text x="116.3" y="23.4">3</text>
<text x="162.2" y="23.4">4</text>
<text x="208.1" y="23.4">5</text>
<text x="254" y="23.4">6</text>
<text x="3.3" y="44.2">A</text>
<text x="23.7" y="46.3">1</text>
<text x="23.7" y="42.6">2</text>
<text x="23.7" y="44.4">3</text>
<text x="274.9" y="44.2">A</text>
<text x="18.3" y="60">2</text>
<text x="18.3" y="58.2">3</text>
<text x="41.9" y="56.3">1</text>
<text x="18.3" y="61.8">1</text>
<text x="20.2" y="71">2</text>
<text x="20.2" y="72.8">1</text>
<text x="3.3" y="87.7">B</text>
<text x="274.9" y="87.7">B</text>
<text x="252.9" y="109.4">1</text>
<text x="252.9" y="111.3">2</text>
<text x="252.9" y="113.1">3</text>
<text x="252.9" y="114.9">4</text>
<text x="3.3" y="131.2">C</text>
<text x="274.9" y="131.2">C</text>
<text x="58.7" y="142.4">6</text>
<text x="58.7" y="149.7">2</text>
<text x="58.7" y="147.9">3</text>
<text x="58.7" y="146">4</text>
<text x="58.7" y="144.2">5</text>
<text x="196" y="146">1</text>
<text x="196" y="147.9">2</text>
<text x="196" y="149.7">3</text>
<text x="58.7" y="151.6">1</text>
<text x="3.3" y="174.7">D</text>
<text x="274.9" y="174.7">D</text>
<text x="24.6" y="193.7">1</text>
<text x="70.5" y="193.7">2</text>
<text x="116.3" y="193.7">3</text>
<text x="162.2" y="193.7">4</text>
<text x="208.1" y="193.7">5</text>
<text x="254" y="193.7">6</text>
</g>
<g font-size="1.7" fill="#800000">
<text x="26" y="31.6">GND</text>
<text x="30" y="51.8">12V</text>
<text x="73.4" y="53.6">5V_D</text>
<text x="158" y="65.5">LCD_RS</text>
<text x="158" y="63.7">LCD_RW</text>
<text x="49.8" y="71">12V</text>
<text x="60.4" y="71">5V_D</text>
<text x="158" y="71">LCD Data 2</text>
<text x="158" y="69.1">LCD Data 3</text>
<text x="158" y="67.3">LCD_EN</text>
<text x="73.4" y="77.4">5V_A</text>
<text x="112.8" y="76.5">LCD_RW</text>
<text x="158" y="72.8">LCD Data 1</text>
<text x="158" y="74.6">LCD Data 0</text>
<text x="26" y="81.1">GND</text>
<text x="111.4" y="82">LCD Data 3</text>
<text x="111.4" y="83.8">LCD Data 2</text>
<text x="113.2" y="80.1">LCD_EN</text>
<text x="113.3" y="78.3">LCD_RS</text>
<text x="163.5" y="83.8">DC Motor 1 PWM</text>
<text x="107" y="89.3">DC Motor 1 PWM</text>
<text x="111.4" y="85.6">LCD Data 1</text>
<text x="111.4" y="87.5">LCD Data 0</text>
<text x="163.5" y="85.6">DC Motor 2 PWM</text>
<text x="163.5" y="87.5">DC Motor 1 Direction B</text>
<text x="163.5" y="89.3">DC Motor 2 Direction B</text>
<text x="49.8" y="94.8">12V</text>
<text x="60.4" y="94.8">5V_A</text>
<text x="107" y="91.1">DC Motor 2 PWM</text>
<text x="163.5" y="91.1">DC Motor 1 Direction A</text>
<text x="163.5" y="93">DC Motor 2 Direction A</text>
<text x="62.2" y="98.5">EN</text>
<text x="88.3" y="98.5">5V_A_EN</text>
<text x="103.2" y="96.6">DC Motor 2 Direction B</text>
<text x="103.2" y="100.3">DC Motor 2 Direction A</text>
<text x="103.2" y="98.5">DC Motor 1 Direction B</text>
<text x="99.4" y="105.8">Stepper Motor Coil Pair 2 Out</text>
<text x="100.5" y="103.9">Stepper Motor Coil Pair 2 In</text>
<text x="100.5" y="107.6">Stepper Motor Coil Pair 1 In</text>
<text x="103.2" y="102.1">DC Motor 1 Direction A</text>
<text x="163.5" y="107.6">Stepper Motor Coil Pair 1 In</text>
<text x="163.5" y="103.9">Stepper Motor Coil Pair 2 In</text>
<text x="163.5" y="105.8">Stepper Motor Coil Pair 2 Out</text>
<text x="99.4" y="109.4">Stepper Motor Coil Pair 1 Out</text>
<text x="108.9" y="111.3">RC Servo 2 Out</text>
<text x="108.9" y="113.1">RC Servo 1 Out</text>
<text x="163.5" y="109.4">Stepper Motor Coil Pair 1 Out</text>
<text x="163.5" y="111.3">SW1</text>
<text x="163.5" y="113.1">SW2</text>
<text x="103.7" y="114.9">DC Motor Encoder 2 In</text>
<text x="104.1" y="116.8">Dc Motor Encoder 1 In</text>
<text x="113.4" y="118.6">CAN TX</text>
<text x="112.6" y="124.1">SPI MOSI</text>
<text x="112.6" y="125.9">SPI MISO</text>
<text x="113.3" y="120.4">CAN RX</text>
<text x="113.5" y="122.3">SPI SCK</text>
<text x="163.5" y="120.4">Servo Out</text>
<text x="113.4" y="129.6">SPI_CS2</text>
<text x="113.4" y="127.8">SPI_CS1</text>
<text x="116.2" y="131.4">SW1</text>
<text x="163.5" y="127.8">Servo Out</text>
<text x="242.5" y="126.8">GND</text>
<text x="116.2" y="133.2">SW2</text>
<text x="163.5" y="136.9">DC Motor Encoder 1 In</text>
<text x="88.3" y="142.4">A3</text>
<text x="163.5" y="138.7">DC Motor Encoder 2 In</text>
<text x="88.3" y="144.2">A4</text>
<text x="88.3" y="146">A5</text>
<text x="88.3" y="147.9">A6</text>
<text x="88.3" y="149.7">A7</text>
<text x="92.5" y="147.3" transform="rotate(-90 92.5 147.3)">AMTR_EN</text>
<text x="94.4" y="147.3" transform="rotate(-90 94.4 147.3)">A0</text>
<text x="96.2" y="147.3" transform="rotate(-90 96.2 147.3)">A1</text>
<text x="98" y="147.3" transform="rotate(-90 98 147.3)">A2</text>
<text x="113.8" y="144.2">SCI_RX</text>
<text x="113.9" y="146">SCI_TX</text>
<text x="163.5" y="147.9">Can TX CANH</text>
<text x="163.5" y="149.7">Can RX CANL</text>
<text x="168.7" y="146">CANRef</text>
<text x="147" y="155.2">SCLK</text>
<text x="147" y="160.7">SPIO_0</text>
<text x="147" y="157.1">MOSI</text>
<text x="147" y="158.9">MISO</text>
<text x="64.5" y="165.3">GND</text>
<text x="92.5" y="167.6" transform="rotate(-90 92.5 167.6)">AMTR EN</text>
<text x="94.4" y="165.9" transform="rotate(-90 94.4 165.9)">Analog0</text>
<text x="96.2" y="165.9" transform="rotate(-90 96.2 165.9)">Analog1</text>
<text x="98" y="165.9" transform="rotate(-90 98 165.9)">Analog2</text>
<text x="147" y="162.6">SPIO_1</text>
<text x="131.1" y="174.2" transform="rotate(-90 131.1 174.2)">TxD</text>
<text x="132.9" y="174.3" transform="rotate(-90 132.9 174.3)">RxD</text>
</g>
<g font-size="1.7" fill="#000080">
<text x="14.7" y="42">J10</text>
<text x="90.1" y="42.6">Power_3.V</text>
<text x="90.1" y="44.4">Power3.3V.SchDoc</text>
<text x="14.7" y="49">PWR12</text>
<text x="40.6" y="53.6">TP7</text>
<text x="14.9" y="55.4">Pwr Mode</text>
<text x="40.6" y="59.1">Test Point</text>
<text x="154.3" y="57.2">LCD</text>
<text x="154.3" y="59.1">LCD.SchDoc</text>
<text x="14.9" y="64.6">Header 3</text>
<text x="46.1" y="62.7">5V_D</text>
<text x="46.1" y="64.6">Power5V_D.SchDoc</text>
<text x="84.6" y="62.7">CPU</text>
<text x="84.6" y="64.6">MC9S12C32.SchDoc</text>
<text x="16.8" y="68.2">12V_IN</text>
<text x="16.8" y="75.6">Header 2</text>
<text x="159.9" y="77.4">DC Motor</text>
<text x="159.9" y="79.2">DC Motor.SchDoc</text>
<text x="46.1" y="86.5">5V_A</text>
<text x="46.1" y="88.4">Power5V_A.SchDoc</text>
<text x="159.9" y="97.5">Stepper Motor</text>
<text x="159.9" y="99.4">Stepper.SchDoc</text>
<text x="251.6" y="106.7">GND</text>
<text x="159.9" y="115.8">Servo 2</text>
<text x="159.9" y="117.7">RC_Servo.SchDoc</text>
<text x="251.6" y="117.7">Header 4</text>
<text x="159.9" y="123.2">Servo1</text>
<text x="159.9" y="125">RC_Servo.SchDoc</text>
<text x="159.9" y="130.5">Optical Encoder</text>
<text x="159.7" y="132.5">Optical Encoder.SchDoc</text>
<text x="55.3" y="139.7">A O/P</text>
<text x="159.9" y="141.5">CAN Bus</text>
<text x="159.9" y="143.3">CANBus.SchDoc</text>
<text x="194.7" y="143.3">CAN_OP</text>
<text x="55.3" y="154.3">Header 6</text>
<text x="88.3" y="154.3">Accelerometer</text>
<text x="143.3" y="150.6">DAC/SPI</text>
<text x="143.3" y="152.5">DAC.SchDoc</text>
<text x="194.7" y="152.5">Header 3</text>
<text x="88.3" y="156.1">Accelerometer.SchDoc</text>
<text x="123.2" y="165.3">RS-232</text>
<text x="123.2" y="167.1">RS-232.SchDoc</text>
<text x="207.6" y="179.9">Heiarchy Diagram.SchDoc</text>
<text x="209.4" y="183.6">*</text>
<text x="253.4" y="183.6">*</text>
<text x="266.3" y="183.6">*</text>
<text x="214.9" y="187.3">*</text>
<text x="222.3" y="190.9">3/2/2015</text>
<text x="240.6" y="190.9">*</text>
<text x="246.1" y="187.3">*</text>
<text x="247.9" y="190.9">*</text>
<text x="253.4" y="190.9">*</text>
<text x="253.4" y="187.3">*</text>
<text x="266.3" y="190.9">*</text>
<text x="266.3" y="187.3">*</text>
</g>
<g font-size="1.6" fill="#000080">
<text x="253.4" y="179">APPROVALS</text>
<text x="266.3" y="179">DATE</text>
<text x="209.4" y="187.3">B</text>
<text x="211.2" y="190.9">NTS</text>
</g>
<g font-size="1.3" fill="#000080">
<text x="227.8" y="172.7">299 Doon Valley Drive</text>
<text x="207.6" y="177.8">Sheet Name</text>
<text x="227.8" y="174.5">Kitchener, ON N2G 4M4</text>
<text x="227.8" y="176.4">Canada</text>
<text x="207.6" y="181.5">Schematic P/N and Name</text>
<text x="207.6" y="185.2">Size</text>
<text x="213.1" y="185.2">Bare PCB P/N</text>
<text x="244.3" y="185.2">Rev.</text>
<text x="251.6" y="181.5">Approved</text>
<text x="251.6" y="185.2">Checked</text>
<text x="207.6" y="188.8">Scale</text>
<text x="218.6" y="188.8">Date</text>
<text x="236.9" y="188.8">Sheet</text>
<text x="244.3" y="191">of</text>
<text x="251.6" y="188.8">Engineer</text>
</g>
<g font-size="1" fill="#000080">
<text x="251.6" y="172">is the sole property of ESE. Any reproduction</text>
<text x="251.6" y="170.2">The Information Contained in this drawing</text>
<text x="251.6" y="173.9">in part or in whole without the written</text>
<text x="251.6" y="175.7">permission of ESE is strictly prohibited.</text>
</g>
</svg>
